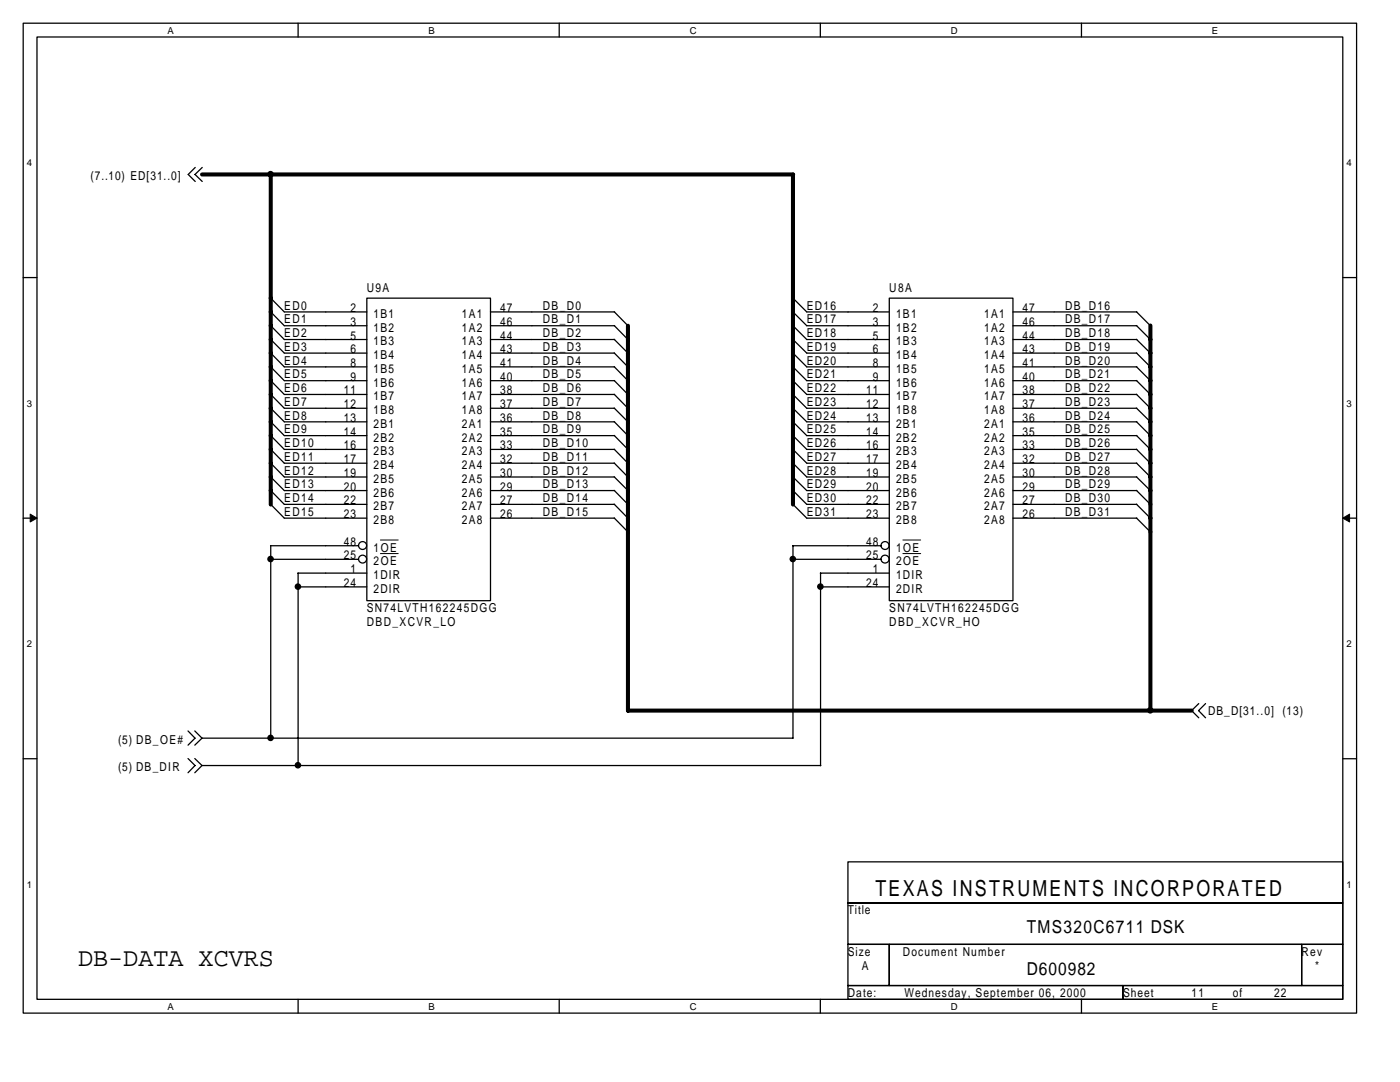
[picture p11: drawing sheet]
<svg xmlns="http://www.w3.org/2000/svg" width="279mm" height="216mm" viewBox="0 0 279 216" stroke-linecap="round" stroke-linejoin="round" font-family="sans-serif">
<path d="M4.6 4.6h266.1v197.6h-266.1zM7.4 7.4h260.6v192h-260.6z" fill="none" stroke="#000" stroke-width=".25"/>
<g fill="#fff">
<path d="M33.4 4.9h1.3v2.2h-1.3z"/>
<path d="M33.4 199.7h1.3v2.2h-1.3z"/>
</g>
<path d="M59.5 4.6v2.8M59.5 199.4v2.8" fill="none" stroke="#000" stroke-width=".25"/>
<g fill="#fff">
<path d="M85.5 4.9h1.3v2.2h-1.3z"/>
<path d="M85.5 199.7h1.3v2.2h-1.3z"/>
</g>
<path d="M111.6 4.6v2.8M111.6 199.4v2.8" fill="none" stroke="#000" stroke-width=".25"/>
<g fill="#fff">
<path d="M137.6 4.9h1.4v2.2h-1.4z"/>
<path d="M137.6 199.7h1.4v2.2h-1.4z"/>
</g>
<path d="M163.7 4.6v2.8M163.7 199.4v2.8" fill="none" stroke="#000" stroke-width=".25"/>
<g fill="#fff">
<path d="M189.8 4.9h1.3v2.2h-1.3z"/>
<path d="M189.8 199.7h1.3v2.2h-1.3z"/>
</g>
<path d="M215.8 4.6v2.8M215.8 199.4v2.8" fill="none" stroke="#000" stroke-width=".25"/>
<g fill="#fff">
<path d="M241.9 4.9h1.3v2.2h-1.3z"/>
<path d="M241.9 199.7h1.3v2.2h-1.3z"/>
<path d="M5.3 31.4h1.1v2.2h-1.1z"/>
<path d="M268.7 31.4h1.1v2.2h-1.1z"/>
<path d="M5.3 79.4h1.1v2.2h-1.1z"/>
<path d="M268.7 79.4h1.1v2.2h-1.1z"/>
</g>
<path d="M4.6 55.4h2.8M268 55.4h2.7" fill="none" stroke="#000" stroke-width=".25"/>
<g fill="#fff">
<path d="M5.3 127.4h1.1v2.2h-1.1z"/>
<path d="M268.7 127.4h1.1v2.2h-1.1z"/>
</g>
<path d="M4.6 103.4h2.8M268 103.4h2.7" fill="none" stroke="#000" stroke-width=".25"/>
<g fill="#000" stroke="#000" stroke-width=".2">
<path d="M6 102.6l1.4 .8-1.4 .8z" fill-rule="evenodd"/>
<path d="M268 103.4l1.3-.8v1.6z" fill-rule="evenodd"/>
</g>
<g fill="#fff">
<path d="M5.3 175.4h1.1v2.2h-1.1z"/>
<path d="M268.7 175.4h1.1v2.2h-1.1z"/>
</g>
<g fill="none" stroke="#000" stroke-width=".25">
<path d="M39 33.4l-1.4 1.4 1.4 1.4M40.4 33.4l-1.5 1.4 1.5 1.4M54 59.5l2.7 2.7h16.5M73.2 59.5h24.7v60.4h-24.7zM158.2 59.5l2.8 2.7h16.5M177.5 59.5h24.7v60.4h-24.7zM54 62.2l2.7 2.8h16.5M54 65l2.7 2.7h16.5M54 67.7l2.7 2.8h16.5M54 70.4l2.7 2.8h16.5M54 73.2l2.7 2.8h16.5M54 75.9l2.7 2.8h16.5"/>
<path d="M54 78.7l2.7 2.8h16.5M97.9 62.2h24.8M97.9 65h24.8M97.9 67.7h24.8M97.9 70.5h24.8M97.9 73.2h24.8M97.9 76h24.8M97.9 78.7h24.8M122.6 65l2.7 2.7M122.6 67.7l2.7 2.8M122.6 70.4l2.7 2.8M122.6 75.9l2.7 2.8"/>
<path d="M122.6 73.2l2.7 2.8M122.6 78.7l2.7 2.8M122.6 62.2l2.7 2.8M158.2 62.2l2.8 2.8h16.5M158.2 65l2.8 2.7h16.5M158.2 67.7l2.8 2.8h16.5M158.2 70.4l2.8 2.8h16.5M158.2 73.2l2.8 2.8h16.5M158.2 75.9l2.8 2.8h16.5M158.2 78.7l2.8 2.8h16.5M202.2 62.2h24.7M202.2 65h24.7"/>
<path d="M202.2 67.7h24.7M202.2 70.5h24.7M202.2 73.2h24.7M202.2 76h24.7M202.2 78.7h24.7M226.8 75.9l2.8 2.8M226.8 65l2.8 2.7M226.8 78.7l2.8 2.8M226.8 62.2l2.8 2.8M226.8 67.7l2.8 2.8M226.8 73.2l2.8 2.8M226.8 70.4l2.8 2.8"/>
<path d="M54 81.4l2.7 2.8h16.5M54 84.1l2.7 2.8h16.5M54 86.9l2.7 2.8h16.5M54 89.6l2.7 2.8h16.5M54 92.4l2.7 2.8h16.5M54 95.1l2.7 2.8h16.5M54 97.8l2.7 2.8h16.5M97.9 81.5h24.8M97.9 84.2h24.8M97.9 86.9h24.8M97.9 89.7h24.8M97.9 92.4h24.8"/>
<path d="M97.9 95.2h24.8M97.9 97.9h24.8M122.6 86.9l2.7 2.8M122.6 89.6l2.7 2.8M122.6 97.8l2.7 2.8M122.6 84.1l2.7 2.8M122.6 92.4l2.7 2.8M122.6 81.4l2.7 2.8M122.6 95.1l2.7 2.8M158.2 81.4l2.8 2.8h16.5M158.2 84.1l2.8 2.8h16.5M158.2 86.9l2.8 2.8h16.5"/>
<path d="M158.2 89.6l2.8 2.8h16.5M158.2 92.4l2.8 2.8h16.5M158.2 95.1l2.8 2.8h16.5M158.2 97.8l2.8 2.8h16.5M202.2 81.5h24.7M202.2 84.2h24.7M202.2 86.9h24.7M202.2 89.7h24.7M202.2 92.4h24.7M202.2 95.2h24.7M202.2 97.9h24.7M226.8 97.8l2.8 2.8"/>
<path d="M226.8 84.1l2.8 2.8M226.8 95.1l2.8 2.8M226.8 92.4l2.8 2.8M226.8 86.9l2.8 2.8M226.8 89.6l2.8 2.8M226.8 81.4l2.8 2.8M54 100.6l2.7 2.8h16.5M54 108.9h17.6M54 111.6h17.6M54 108.9v38.4M59.5 117.1h13.7M73.2 114.4h-13.7v38.4"/>
<path d="M97.9 100.6h24.8M97.9 103.4h24.8M122.6 100.6l2.7 2.8M122.6 103.3l2.7 2.8M158.2 100.6l2.8 2.8h16.5M158.2 108.9h17.6M158.2 111.6h17.6M158.3 108.9v38.4h-118M163.7 114.4h13.8M163.7 117.1h13.8M163.8 114.4v38.4M202.2 100.6h24.7"/>
<path d="M202.2 103.4h24.7M226.8 103.3l2.8 2.8M226.8 100.6l2.8 2.8M4.6 151.4h2.8M37.5 145.9l1.4 1.4-1.4 1.4M37.5 151.4l1.4 1.4-1.4 1.4M38.9 145.9l1.4 1.4-1.4 1.4M38.9 151.4l1.4 1.4M40.3 152.8l-1.4 1.4M40.3 152.8h123.5M239.2 140.4l-1.4 1.4 1.4 1.4M240.6 140.4l-1.4 1.4 1.4 1.4"/>
<path d="M268 151.4h2.7M169.2 172h98.8v8.2h-98.8zM169.2 188.4h8.3v8.3h-8.3zM169.2 196.7h54.9v2.7h-54.9zM169.2 180.2h98.8v8.2h-98.8zM177.5 188.4h82.3v8.3h-82.3zM224.1 196.7h43.9v2.7h-43.9zM259.8 188.4h8.2v8.3h-8.2z"/>
<circle cx="72.4" cy="108.9" r=".8"/>
<circle cx="72.4" cy="111.6" r=".8"/>
<circle cx="176.6" cy="108.9" r=".8"/>
<circle cx="176.6" cy="111.6" r=".8"/>
</g>
<path d="M75.9 107.8h3.6M75.9 110.5h3.6M180.2 107.8h3.5M180.2 110.5h3.5" fill="none" stroke="#000" stroke-width=".2"/>
<path d="M40.3 34.8h118M54 34.8v65.9M158.3 34.8v65.9M125.3 65v76.8M229.6 65v76.8M125.3 141.8h112.5" fill="none" stroke="#000" stroke-width=".8"/>
<g fill="#000" stroke="#000" stroke-width=".25">
<circle cx="54" cy="34.8" r=".53"/>
<circle cx="54" cy="111.5" r=".53"/>
<circle cx="59.5" cy="117.1" r=".53"/>
<circle cx="158.2" cy="111.5" r=".53"/>
<circle cx="163.7" cy="117.1" r=".53"/>
<circle cx="54" cy="147.2" r=".53"/>
<circle cx="59.5" cy="152.7" r=".53"/>
<circle cx="229.6" cy="141.7" r=".53"/>
</g>
<text font-size="5.2" x="15.6" y="192.8">DB-DATA XCVRS</text>
<text font-size="4.4" x="174.7" y="178.8">TEXAS INSTRUMENTS INCORPORATED</text>
<g font-size="3.6">
<text x="204.9" y="186.3">TMS320C6711 DSK</text>
<text x="204.9" y="194.5">D600982</text>
</g>
<g font-size="2.5">
<text x="18.1" y="36">(7..10) ED[31..0]</text>
<text x="73.2" y="58.2">U9A</text>
<text x="177.5" y="58.2">U8A</text>
<text x="56.7" y="61.8">ED0</text>
<text x="56.7" y="64.5">ED1</text>
<text x="69.9" y="62.2">2</text>
<text x="69.9" y="65">3</text>
<text x="74.6" y="63.4">1B1</text>
<text x="92.2" y="63.4">1A1</text>
<text x="99.8" y="62.2">47</text>
<text x="99.8" y="65">46</text>
<text x="108.3" y="64.5">DB_D1</text>
<text x="108.3" y="61.8">DB_D0</text>
<text x="161" y="61.8">ED16</text>
<text x="161" y="64.5">ED17</text>
<text x="174.2" y="62.2">2</text>
<text x="174.2" y="65">3</text>
<text x="178.8" y="63.4">1B1</text>
<text x="196.4" y="63.4">1A1</text>
<text x="204.1" y="62.2">47</text>
<text x="204.1" y="65">46</text>
<text x="212.6" y="61.8">DB_D16</text>
<text x="212.6" y="64.5">DB_D17</text>
<text x="56.7" y="70">ED3</text>
<text x="56.7" y="67.3">ED2</text>
<text x="69.9" y="67.8">5</text>
<text x="69.9" y="70.5">6</text>
<text x="74.6" y="66.2">1B2</text>
<text x="74.6" y="68.9">1B3</text>
<text x="74.6" y="71.6">1B4</text>
<text x="92.2" y="66.2">1A2</text>
<text x="92.2" y="68.9">1A3</text>
<text x="92.2" y="71.6">1A4</text>
<text x="99.8" y="67.8">44</text>
<text x="99.8" y="70.5">43</text>
<text x="108.3" y="67.3">DB_D2</text>
<text x="108.3" y="70">DB_D3</text>
<text x="161" y="70">ED19</text>
<text x="161" y="67.3">ED18</text>
<text x="174.2" y="67.8">5</text>
<text x="174.2" y="70.5">6</text>
<text x="178.8" y="66.2">1B2</text>
<text x="178.8" y="68.9">1B3</text>
<text x="178.8" y="71.6">1B4</text>
<text x="196.4" y="66.2">1A2</text>
<text x="196.4" y="68.9">1A3</text>
<text x="196.4" y="71.6">1A4</text>
<text x="204.1" y="67.8">44</text>
<text x="204.1" y="70.5">43</text>
<text x="212.6" y="70">DB_D19</text>
<text x="212.6" y="67.3">DB_D18</text>
<text x="56.7" y="75.5">ED5</text>
<text x="56.7" y="72.7">ED4</text>
<text x="69.9" y="73.2">8</text>
<text x="69.9" y="76">9</text>
<text x="74.6" y="74.4">1B5</text>
<text x="74.6" y="77.2">1B6</text>
<text x="92.2" y="74.4">1A5</text>
<text x="92.2" y="77.2">1A6</text>
<text x="99.8" y="73.2">41</text>
<text x="99.8" y="76">40</text>
<text x="108.3" y="72.7">DB_D4</text>
<text x="108.3" y="75.5">DB_D5</text>
<text x="161" y="75.5">ED21</text>
<text x="161" y="72.7">ED20</text>
<text x="174.2" y="73.2">8</text>
<text x="174.2" y="76">9</text>
<text x="178.8" y="74.4">1B5</text>
<text x="178.8" y="77.2">1B6</text>
<text x="196.4" y="74.4">1A5</text>
<text x="196.4" y="77.2">1A6</text>
<text x="204.1" y="73.2">41</text>
<text x="204.1" y="76">40</text>
<text x="212.6" y="75.5">DB_D21</text>
<text x="212.6" y="72.7">DB_D20</text>
<text x="56.7" y="78.3">ED6</text>
<text x="56.7" y="81">ED7</text>
<text x="56.7" y="83.8">ED8</text>
<text x="68.6" y="78.7">11</text>
<text x="68.6" y="81.5">12</text>
<text x="74.6" y="79.9">1B7</text>
<text x="74.6" y="82.7">1B8</text>
<text x="92.2" y="79.9">1A7</text>
<text x="92.2" y="82.7">1A8</text>
<text x="99.8" y="78.7">38</text>
<text x="99.8" y="81.5">37</text>
<text x="108.3" y="78.3">DB_D6</text>
<text x="108.3" y="81">DB_D7</text>
<text x="108.3" y="83.8">DB_D8</text>
<text x="161" y="81">ED23</text>
<text x="161" y="78.3">ED22</text>
<text x="161" y="83.8">ED24</text>
<text x="172.9" y="78.7">11</text>
<text x="172.9" y="81.5">12</text>
<text x="178.8" y="79.9">1B7</text>
<text x="178.8" y="82.7">1B8</text>
<text x="196.4" y="79.9">1A7</text>
<text x="196.4" y="82.7">1A8</text>
<text x="204.1" y="78.7">38</text>
<text x="204.1" y="81.5">37</text>
<text x="212.6" y="81">DB_D23</text>
<text x="212.6" y="83.8">DB_D24</text>
<text x="212.6" y="78.3">DB_D22</text>
<text x="56.7" y="86.5">ED9</text>
<text x="56.7" y="89.2">ED10</text>
<text x="68.6" y="84.2">13</text>
<text x="68.6" y="86.9">14</text>
<text x="68.6" y="89.7">16</text>
<text x="74.6" y="85.4">2B1</text>
<text x="74.6" y="88.1">2B2</text>
<text x="92.2" y="85.4">2A1</text>
<text x="92.2" y="88.1">2A2</text>
<text x="99.8" y="84.2">36</text>
<text x="99.8" y="86.9">35</text>
<text x="99.8" y="89.7">33</text>
<text x="108.3" y="89.2">DB_D10</text>
<text x="108.3" y="86.5">DB_D9</text>
<text x="161" y="86.5">ED25</text>
<text x="161" y="89.2">ED26</text>
<text x="172.9" y="84.2">13</text>
<text x="172.9" y="86.9">14</text>
<text x="172.9" y="89.7">16</text>
<text x="178.8" y="85.4">2B1</text>
<text x="178.8" y="88.1">2B2</text>
<text x="196.4" y="85.4">2A1</text>
<text x="196.4" y="88.1">2A2</text>
<text x="204.1" y="84.2">36</text>
<text x="204.1" y="86.9">35</text>
<text x="204.1" y="89.7">33</text>
<text x="212.6" y="86.5">DB_D25</text>
<text x="212.6" y="89.2">DB_D26</text>
<text x="56.7" y="92">ED11</text>
<text x="56.7" y="94.7">ED12</text>
<text x="68.6" y="92.4">17</text>
<text x="68.6" y="95.2">19</text>
<text x="74.6" y="90.9">2B3</text>
<text x="74.6" y="93.6">2B4</text>
<text x="92.2" y="90.9">2A3</text>
<text x="92.2" y="93.6">2A4</text>
<text x="99.8" y="92.4">32</text>
<text x="99.8" y="95.2">30</text>
<text x="108.3" y="94.7">DB_D12</text>
<text x="108.3" y="92">DB_D11</text>
<text x="161" y="94.7">ED28</text>
<text x="161" y="92">ED27</text>
<text x="172.9" y="92.4">17</text>
<text x="172.9" y="95.2">19</text>
<text x="178.8" y="90.9">2B3</text>
<text x="178.8" y="93.6">2B4</text>
<text x="196.4" y="90.9">2A3</text>
<text x="196.4" y="93.6">2A4</text>
<text x="204.1" y="92.4">32</text>
<text x="204.1" y="95.2">30</text>
<text x="212.6" y="94.7">DB_D28</text>
<text x="212.6" y="92">DB_D27</text>
<text x="56.7" y="100.2">ED14</text>
<text x="56.7" y="97.5">ED13</text>
<text x="68.6" y="97.9">20</text>
<text x="68.6" y="100.6">22</text>
<text x="74.6" y="96.4">2B5</text>
<text x="74.6" y="99.1">2B6</text>
<text x="74.6" y="101.8">2B7</text>
<text x="92.2" y="96.4">2A5</text>
<text x="92.2" y="99.1">2A6</text>
<text x="92.2" y="101.8">2A7</text>
<text x="99.8" y="97.9">29</text>
<text x="99.8" y="100.6">27</text>
<text x="108.3" y="97.5">DB_D13</text>
<text x="108.3" y="100.2">DB_D14</text>
<text x="161" y="100.2">ED30</text>
<text x="161" y="97.5">ED29</text>
<text x="172.9" y="97.9">20</text>
<text x="172.9" y="100.6">22</text>
<text x="178.8" y="96.4">2B5</text>
<text x="178.8" y="99.1">2B6</text>
<text x="178.8" y="101.8">2B7</text>
<text x="196.4" y="96.4">2A5</text>
<text x="196.4" y="99.1">2A6</text>
<text x="196.4" y="101.8">2A7</text>
<text x="204.1" y="97.9">29</text>
<text x="204.1" y="100.6">27</text>
<text x="212.6" y="97.5">DB_D29</text>
<text x="212.6" y="100.2">DB_D30</text>
<text x="56.7" y="102.9">ED15</text>
<text x="68.6" y="103.4">23</text>
<text x="74.6" y="104.6">2B8</text>
<text x="92.2" y="104.6">2A8</text>
<text x="99.8" y="103.4">26</text>
<text x="108.3" y="102.9">DB_D15</text>
<text x="161" y="102.9">ED31</text>
<text x="172.9" y="103.4">23</text>
<text x="178.8" y="104.6">2B8</text>
<text x="196.4" y="104.6">2A8</text>
<text x="204.1" y="103.4">26</text>
<text x="212.6" y="102.9">DB_D31</text>
<text x="68.6" y="108.9">48</text>
<text x="68.6" y="111.6">25</text>
<text x="74.6" y="110.1">1OE</text>
<text x="74.6" y="112.8">2OE</text>
<text x="172.9" y="108.9">48</text>
<text x="172.9" y="111.6">25</text>
<text x="178.8" y="110.1">1OE</text>
<text x="178.8" y="112.8">2OE</text>
<text x="68.6" y="117.1">24</text>
<text x="69.9" y="114.4">1</text>
<text x="74.6" y="115.5">1DIR</text>
<text x="74.6" y="118.3">2DIR</text>
<text x="172.9" y="117.1">24</text>
<text x="174.2" y="114.4">1</text>
<text x="178.8" y="115.5">1DIR</text>
<text x="178.8" y="118.3">2DIR</text>
<text x="73.2" y="122.2">SN74LVTH162245DGG</text>
<text x="73.2" y="124.9">DBD_XCVR_LO</text>
<text x="177.5" y="122.2">SN74LVTH162245DGG</text>
<text x="177.5" y="124.9">DBD_XCVR_HO</text>
<text x="241.1" y="142.7">DB_D[31..0] (13)</text>
<text x="23.6" y="148.5">(5) DB_OE#</text>
<text x="23.6" y="153.9">(5) DB_DIR</text>
<text x="169.2" y="182.5">Title</text>
<text x="169.2" y="190.7">Size</text>
<text x="180.2" y="190.7">Document Number</text>
<text x="259.8" y="190.7">Rev</text>
<text x="172" y="193.5">A</text>
<text x="262.5" y="193.5">*</text>
<text x="169.2" y="198.9">Date:</text>
<text x="180.5" y="198.9">Wednesday, September 06, 2000</text>
<text x="224.1" y="198.9">Sheet</text>
<text x="237.8" y="198.9">11</text>
<text x="246.1" y="198.9">of</text>
<text x="254.3" y="198.9">22</text>
</g>
<g font-size="1.9">
<text x="33.4" y="6.7">A</text>
<text x="85.5" y="6.7">B</text>
<text x="137.6" y="6.7">C</text>
<text x="189.8" y="6.7">D</text>
<text x="241.9" y="6.7">E</text>
<text x="5.3" y="33.2">4</text>
<text x="268.7" y="33.2">4</text>
<text x="5.3" y="81.2">3</text>
<text x="268.7" y="81.2">3</text>
<text x="5.3" y="129.2">2</text>
<text x="268.7" y="129.2">2</text>
<text x="5.3" y="177.2">1</text>
<text x="268.7" y="177.2">1</text>
<text x="33.4" y="201.5">A</text>
<text x="85.5" y="201.5">B</text>
<text x="137.6" y="201.5">C</text>
<text x="189.8" y="201.5">D</text>
<text x="241.9" y="201.5">E</text>
</g>
</svg>
